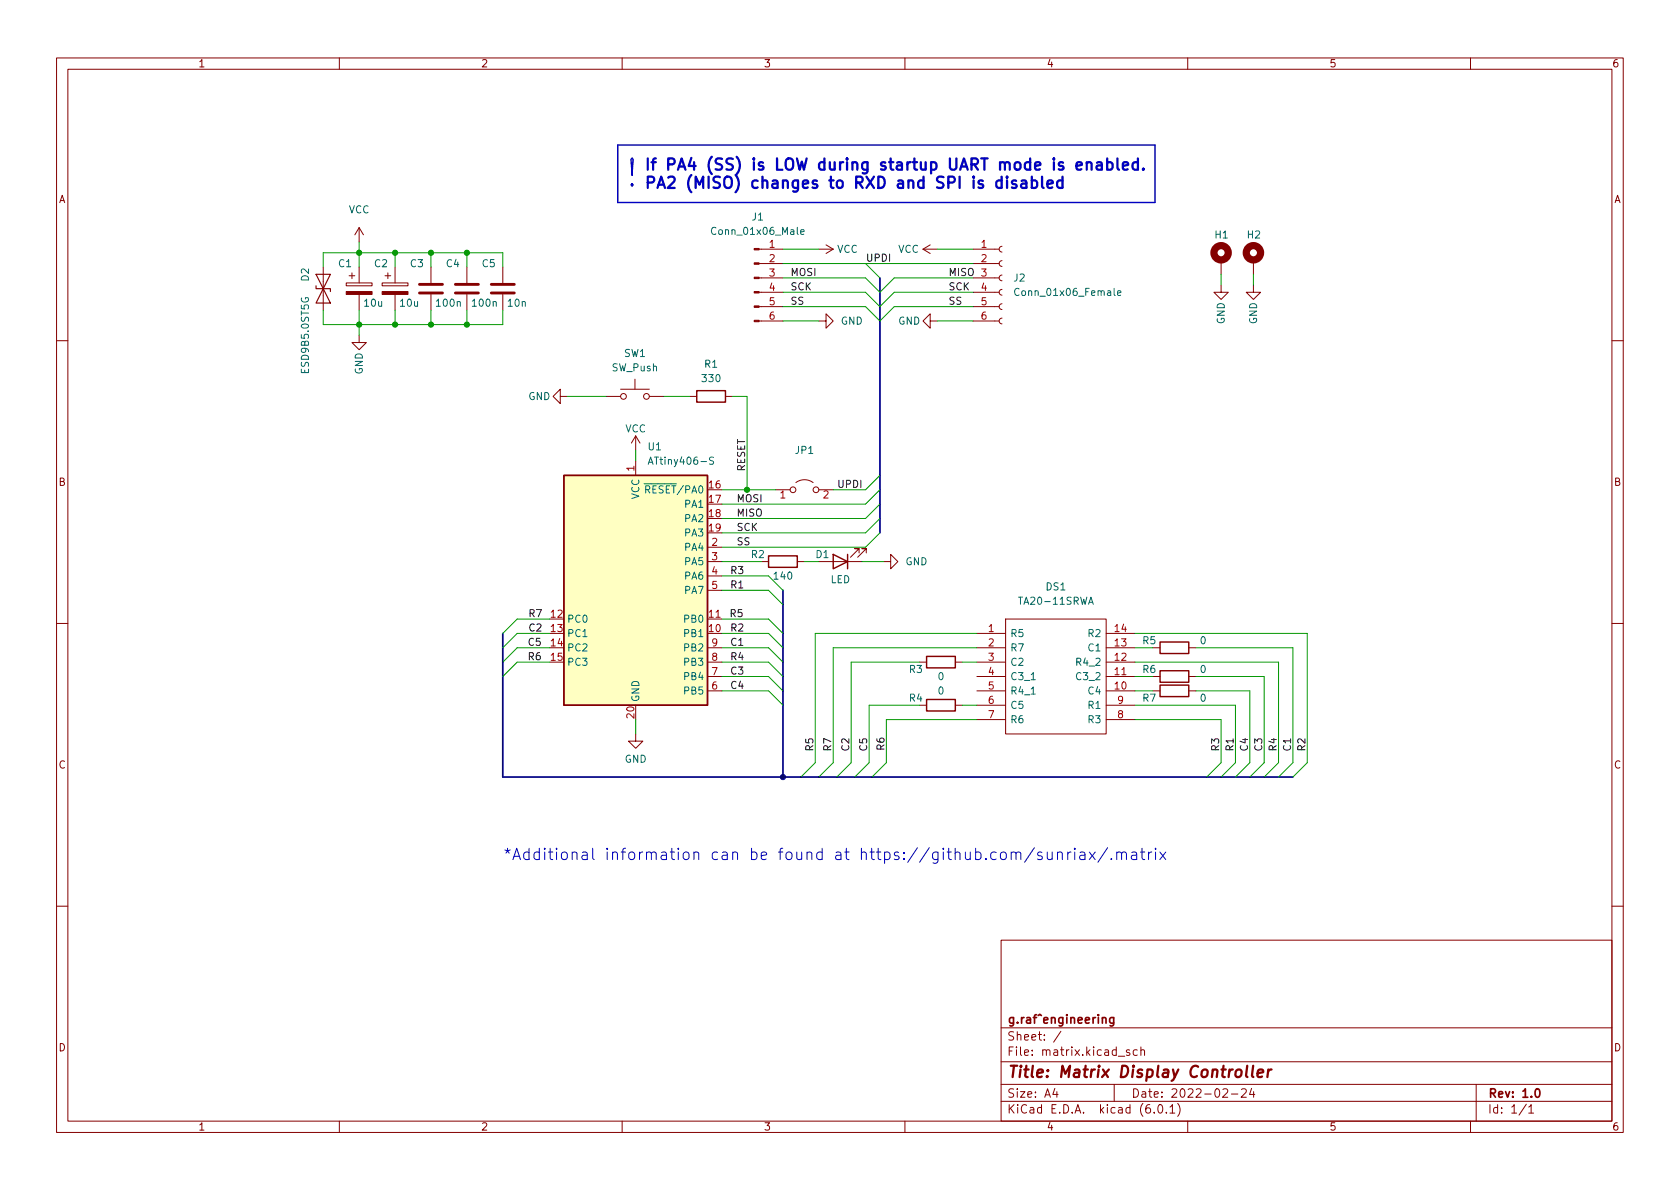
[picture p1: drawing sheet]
<svg xmlns="http://www.w3.org/2000/svg" width="297mm" height="210mm" viewBox="0 0 297 210" stroke-linecap="round" stroke-linejoin="round" font-family="sans-serif">
<g fill="none" stroke="#840000" stroke-width=".18">
<path d="M10 10.2h277v190.1h-277zM12 12.2h273v186.1h-273zM60 10.2v2M110 10.2v2M160 10.2v2M210 10.2v2M260 10.2v2M57.1 47.2v7.7M61.2 50h4.6v.5h-4.6zM61.7 48.8h1M62.2 48.3v1M63.5 59.3v1.3h1.3l-1.3 1.2-1.3-1.2h1.3"/>
<path d="M63.5 40.3v2.5M63.5 47.2v2.8M63.5 52.1v2.8M63.5 40.3l-.8 1.2M63.5 40.3l.8 1.2M67.6 50h4.5v.5h-4.5zM68.1 48.8h1M68.6 48.3v1M69.8 47.2v2.8M69.8 52.1v2.8M76.2 47.2v2.8M76.2 52.1v2.8"/>
<path d="M82.5 47.2v2.8M82.5 52.1v2.8M88.9 47.2v2.8M88.9 52.1v2.8M134.2 44.1h4.2M134.2 56.8h4.2M134.2 54.2h4.2M134.2 51.7h4.2M134.2 49.1h4.2M134.2 46.6h4.2M144.8 56.8h1.2v-1.3l1.3 1.3-1.3 1.2v-1.2M144.8 44.1h2.5"/>
<path d="M146 43.3l1.3 .8M147.3 44.1l-1.3 .7M163.2 44.1h2.5M163.2 44.1l1.3 .7M164.5 56.8v-1.3l-1.3 1.3 1.3 1.2v-1.2h1.2M164.5 43.3l-1.3 .8M172.1 44.1h4.6M172.1 56.8h4.6M172.1 54.2h4.6M172.1 51.7h4.6M172.1 49.1h4.6M172.1 46.6h4.6"/>
<path d="M177.2 56.3l-.4 .1-.1 .4 .1 .3 .4 .2M177.2 53.7l-.4 .2-.1 .3 .1 .4 .4 .1M177.2 51.2l-.4 .1-.1 .4 .1 .3 .4 .2M177.2 48.6l-.4 .2-.1 .3 .1 .4 .4 .2M177.2 46.1l-.4 .1-.1 .4 .1 .4 .4 .1M177.2 43.6l-.4 .1-.1 .4 .1 .3 .4 .2M215.9 50.4v1.3h1.3l-1.3 1.3-1.3-1.3h1.3M215.9 46v2.5M221.6 50.4v1.3h1.3l-1.3 1.3-1.3-1.3h1.3M221.6 46v2.5M10 60.2h2M99.1 70.1v-1.3l-1.3 1.3 1.3 1.3v-1.3h1.2"/>
<path d="M107.2 70.1h2.5M109.7 68.8h5.1M112.3 67.1v1.7M112.4 77.1v2.5M112.4 77.1l-.8 1.3M112.4 77.1l.8 1.3M114.8 70.1h2.5M121.9 70.1h1.3M128.3 70.1h1.2M285 60.2h2M112.4 81.5v2.6M125.1 96.8h2.5"/>
<path d="M125.1 99.3h2.5M134.6 99.3h1.3M137.2 86.6h2.5M140.7 85.3a2.54 2.54 0 0 1 3.1 0M141 99.3h1.2M144.8 99.3h7.6M144.8 86.6h2.5M151.9 97.8v-.8h-.8h.8l-1.5 1.5M153.2 97.8v-.8h-.8h.8l-1.6 1.5M156.2 99.3h1.3v-1.3l1.2 1.3-1.2 1.3v-1.3M10 110.2h2M125.1 119.6h2.5"/>
<path d="M125.1 117.1h2.5M125.1 114.5h2.5M125.1 109.5h2.5M125.1 101.8h2.5M125.1 104.4h2.5M162.6 117.1h1.2M168.9 117.1h1.3M172.7 112h5.1M172.7 119.6h5.1M172.7 117.1h5.1M172.7 114.5h5.1M177.8 109.5h17.8v20.3h-17.8z"/>
<path d="M195.6 112h5.1M195.6 119.6h5.1M195.6 117.1h5.1M195.6 114.5h5.1M203.8 119.6h1.3M203.8 114.5h1.3M210.2 119.6h1.3M210.2 114.5h1.3M285 110.2h2M112.4 129.8v1.3h1.3l-1.3 1.2-1.3-1.2h1.3M125.1 122.2h2.5M162.6 124.7h1.2"/>
<path d="M168.9 124.7h1.3M172.7 122.2h5.1M172.7 124.7h5.1M172.7 127.2h5.1M195.6 122.2h5.1M195.6 124.7h5.1M195.6 127.2h5.1M203.8 122.2h1.3M210.2 122.2h1.3M10 160.2h2M177 166.3h108v32h-108zM285 160.2h2"/>
<path d="M60 198.3v2M110 198.3v2M160 198.3v2M177 194.8h108M177 191.8h108M177 187.8h108M177 181.8h108M186.5 192.5l-.4 1h1M186.9 193v1M187.6 182.4l-1.3 1.9M197 191.8v3M197.7 186.8h1.2"/>
<path d="M199.7 185.7l-.3-.1-.3 .2 .1 .3 .5 .1v.4h-.6M201.1 185.7l-.5-.1-.2 .3v.4l.1 .3h.6M201.7 185.8l.2-.2 .4 .1 .1 .9M201.7 185.1v1.5M204.1 196.7v.1M204.9 195.4l.2-.1a.81 .81 0 0 1 .6 .7 .81 .81 0 0 1-.3 .8h-.2a.81 .81 0 0 1-.6-.6 .81 .81 0 0 1 .3-.8zM206.2 196.7v.1M206.9 195.8l.4-.5v1.5M206.9 196.8h.8M208.2 195.1a1.72 1.72 0 0 1 0 2.3M210 198.3v2M216.2 192.7l.6-.2 .2 .2 .1 .3-1 1h1"/>
<path d="M217.7 193.5h1.2M219.5 192.7l.6-.2 .2 .2 .1 .3-1 1h1M221.3 192.5l-.4 1h1M221.6 193v1M260 198.3v2M261 191.8v6.5M269.9 195.3l-1.3 1.9M270.3 195.8l.4-.5v1.5M270.3 196.8h.9"/>
<circle cx="110.2" cy="70.1" r=".51"/>
<circle cx="114.3" cy="70.1" r=".51"/>
<circle cx="140.2" cy="86.6" r=".51"/>
<circle cx="144.3" cy="86.6" r=".51"/>
</g>
<path d="M196.9 179.9v1.2l-.3 .3h-.3M196.9 180l-.4-.1-.3 .3v.4l.1 .3h.6M271.6 192.6l.2-.1a.82 .82 0 0 1 .6 .7 .82 .82 0 0 1-.3 .8h-.2a.81 .81 0 0 1-.6-.6 .81 .81 0 0 1 .3-.8z" fill="none" stroke="#840000" stroke-width=".3"/>
<path d="M220.5 188.5l-.2 1.7 .3 .3M221.6 188.5l-.2 1.7 .2 .3M222.4 189.8l.9-.2v-.4l-.6-.1-.3 .3v1l.2 .1 .5-.1M224.3 189.1l-.2 1.4M224.8 189.1l-.4 .1-.2 .3" fill="none" stroke="#840000" stroke-width=".4"/>
<path d="M123.2 69.1h5.1v2h-5.1zM99.7 84.1h25.4v40.6h-25.4zM135.9 98.3h5.1v2h-5.1zM147.3 98l2.6 1.3-2.6 1.3zM149.9 98v2.6M163.8 116.1h5.1v2h-5.1zM205.1 113.5h5.1v2.1h-5.1zM205.1 118.6h5.1v2h-5.1zM163.8 123.7h5.1v2h-5.1zM205.1 121.2h5.1v2h-5.1z" fill="none" stroke="#840000" stroke-width=".25"/>
<g fill="#840000" stroke="#840000" stroke-width=".18">
<path d="M61.2 51.6h4.6v.5h-4.6z"/>
<path d="M67.6 51.6h4.5v.5h-4.5z"/>
<path d="M133.3 56.6h.9v.3h-.9z"/>
<path d="M133.3 54.1h.9v.3h-.9z"/>
<path d="M133.3 51.6h.9v.2h-.9z"/>
<path d="M133.3 49h.9v.3h-.9z"/>
<path d="M133.3 46.5h.9v.2h-.9z"/>
<path d="M133.3 43.9h.9v.3h-.9z"/>
</g>
<path d="M141.6 41l.6-.1-.1-.2-.3-.1-.2 .2v.6h.5M180.2 51.1a.6 .6 0 0 0-.9 .4 .6 .6 0 0 0 .6 .8l.3-.2M197.6 51.8l.6-.1-.1-.2-.3-.1-.2 .2 .1 .6h.4M114.6 82.1l.4-1.3 .5 1.3M114.7 81.7h.6M126.2 80.9l-.5-.1-.2 .2v.3l.5 .3 .2 .3-.3 .2-.5-.1M192.5 106.9l.4-1.3 .4 1.3" fill="none" stroke="#006464" stroke-width=".18"/>
<path d="M74.2 51.8h4M74.2 50.3h4M80.5 51.8h4.1M80.5 50.3h4.1M86.9 51.8h4M86.9 50.3h4" fill="none" stroke="#840000" stroke-width=".51"/>
<path d="M55.9 50.5v.5h2.5v.6M55.9 48.5h2.5l-1.3 2.5zM57.1 51l1.3 2.6h-2.5z" fill="none" stroke="#840000" stroke-width=".2"/>
<path d="M99.7 84.1h25.4v40.6h-25.4z" fill="#ffffc2" stroke="#ffffc2" stroke-width=".18"/>
<g fill="none" stroke="#840000" stroke-width="1.3">
<circle cx="215.9" cy="44.7" r="1.27"/>
<circle cx="221.6" cy="44.7" r="1.27"/>
</g>
<g fill="none" stroke="#0000c2" stroke-width=".18">
<path d="M178.8 150.9a.5 .5 0 0 1 .8 .1v1M179.6 151l.3-.3 .5 .1 .1 1.2M182.9 149.9l-1.7 2.6M184.2 150.8l-.5-.1-.2 .3v.2l.7 .2 .1 .2-.1 .3-.2 .1-.5-.1M185.2 150.7l.1 1.2a.54 .54 0 0 0 .7-.1M186 150.7v1.3M187 150.9a.5 .5 0 0 1 .8 .1v1M187 150.7v1.3M188.8 150.7v1.3M189.4 150.7a.51 .51 0 0 0-.6 .4M190 150l-.1 .1 .1 .1 .1-.1-.1-.1v.2M190 150.7v1.3"/>
<path d="M191 150.8l.2-.1 .5 .1 .1 1.2M191.8 151.1l-.6 .1a.39 .39 0 0 0-.3 .4 .39 .39 0 0 0 .3 .4l.6-.1M192.6 150.7l1 1.3M193.6 150.7l-1 1.3M195.8 149.9l-1.7 2.6M196.5 151.8l.1 .1-.1 .1-.1-.1 .1-.1v.2M197.5 150.9a.5 .5 0 0 1 .8 .1v1M197.5 150.7v1.3M198.3 151l.3-.3 .5 .1 .1 1.2M200.1 150.8l.2-.1 .6 .1 .1 1.2M201 151.1l-.7 .1a.39 .39 0 0 0-.3 .4 .39 .39 0 0 0 .3 .4l.7-.1M201.6 150.7h.8"/>
<path d="M201.9 150v1.7l.1 .2 .4 .1M203.1 150.7v1.3M203.6 150.7a.51 .51 0 0 0-.5 .4M204.3 150l-.1 .1 .1 .1 .1-.1-.1-.1v.2M204.3 150.7v1.3M205.1 150.7l1 1.3M206.1 150.7l-1 1.3"/>
</g>
<g fill="none" stroke="#0000c2" stroke-width=".4">
<path d="M179.7 32l-.5-.1-.3 .3 .1 .3 .7 .2 .1 .2-.1 .2-.2 .1-.6-.1M180.6 32l.2-.1 .6 .1 .1 1.2M181.5 32.4l-.7 .1a.39 .39 0 0 0-.3 .4 .39 .39 0 0 0 .3 .3l.7-.1M182.4 32l.6-.1 .4 .4v.6l-.2 .2-.2 .1-.6-.1M182.4 31.2v2M184.2 31.2v1.7l.3 .3M185.2 32.6l.9-.2v-.4l-.6-.1-.3 .3 .1 .9 .2 .1 .6-.1M187.9 32l-.6-.1-.4 .4v.6l.2 .2 .2 .1 .6-.1M187.9 31.2v2M190.3 29.3l1-.1-.1-.4-.6-.1-.3 .3 .1 .9 .2 .1 .6-.1M192.1 28.9a.5 .5 0 0 1 .9 .1v1M192.1 28.7v1.3"/>
<path d="M194 28.8l.1-.1 .6 .1 .1 1.2M194.8 29.2l-.7 .1a.39 .39 0 0 0-.3 .3 .39 .39 0 0 0 .3 .4l.7-.1M195.8 28.8l.5-.1 .4 .4v.5l-.2 .3-.2 .1-.5-.1M195.8 28v2M197.6 28v1.7l.3 .3M198.5 29.3l1-.1-.1-.4-.6-.1-.3 .3 .1 .9 .2 .1 .6-.1M201.2 28.8l-.6-.1-.4 .4v.5l.2 .3 .2 .1 .6-.1M201.2 28v2M202.1 29.8l.1 .1-.1 .1v-.1v-.1v.2"/>
</g>
<path d="M109.2 25.6h95v10.2h-95z" fill="none" stroke="#0000c2" stroke-width=".25"/>
<path d="M155.6 49.1v45.1M88.9 112v25.4h139.7M138.4 104.4v33" fill="none" stroke="#000084" stroke-width=".3"/>
<g fill="none" stroke="#009600" stroke-width=".18">
<path d="M57.1 47.2v-2.5h31.8v2.5M57.1 54.9v2.5h31.8v-2.5M63.5 42.8v4.4M63.5 54.9v4.4M69.8 44.7v2.5M69.8 54.9v2.5M76.2 44.7v2.5M76.2 54.9v2.5M82.5 44.7v2.5M82.5 54.9v2.5M138.4 51.7h14.6l2.6 2.5 2.5-2.5h14M138.4 44.1h6.4"/>
<path d="M138.4 54.2h14.6l2.6 2.6 2.5-2.6h14M138.4 56.8h6.4M138.4 49.1h14.6l2.6 2.6 2.5-2.6h14M138.4 46.6h33.7M153 46.6l2.6 2.5M165.7 44.1h6.4M165.7 56.8h6.4M215.9 48.5v1.9M221.6 48.5v1.9M100.3 70.1h6.9M112.4 79.6v1.9M117.3 70.1h4.6"/>
<path d="M129.5 70.1h2.6v16.5M127.6 86.6h9.6M127.6 99.3h7M142.2 99.3h2.6M152.4 99.3h3.8M155.6 84.1l-2.6 2.5h-5.7M155.6 86.6l-2.6 2.5h-25.4M155.6 91.7l-2.6 2.5h-25.4M155.6 89.1l-2.6 2.6h-25.4M155.6 94.2l-2.6 2.6h-25.4M97.2 117.1h-5.8l-2.5 2.5M97.2 114.5h-5.8l-2.5 2.6"/>
<path d="M97.2 112h-5.8l-2.5 2.5M97.2 109.5h-5.8l-2.5 2.5M127.6 117.1h8.3l2.5 2.5M127.6 119.6h8.3l2.5 2.6M127.6 114.5h8.3l2.5 2.6M127.6 112h8.3l2.5 2.5M127.6 109.5h8.3l2.5 2.5M127.6 101.8h8.3l2.5 2.6M127.6 104.4h8.3l2.5 2.5M162.6 117.1h-12.1v17.8l-2.5 2.5M170.2 117.1h2.5M172.7 114.5h-25.4v20.4l-2.5 2.5"/>
<path d="M172.7 112h-28.6v22.9l-2.5 2.5M200.7 117.1h25.4v17.8l-2.6 2.5M200.7 119.6h3.1M200.7 114.5h3.1M200.7 112h30.4v22.9l-2.5 2.5M211.5 119.6h12v15.3l-2.5 2.5M211.5 114.5h17.1v20.4l-2.5 2.5M112.4 127.2v2.6M127.6 122.2h8.3l2.5 2.5M162.6 124.7h-8.9v10.2l-2.6 2.5M170.2 124.7h2.5M172.7 127.2h-16v7.7l-2.5 2.5"/>
<path d="M200.7 124.7h17.7v10.2l-2.5 2.5M200.7 127.2h15.2v7.7l-2.5 2.5M200.7 122.2h3.1M211.5 122.2h9.5v12.7l-2.6 2.5"/>
</g>
<g fill="#009600" stroke="#009600" stroke-width=".18">
<circle cx="69.8" cy="44.7" r=".46"/>
<circle cx="69.8" cy="57.4" r=".46"/>
<circle cx="76.2" cy="57.4" r=".46"/>
<circle cx="82.5" cy="57.4" r=".46"/>
<circle cx="82.5" cy="44.7" r=".46"/>
<circle cx="76.2" cy="44.7" r=".46"/>
<circle cx="63.5" cy="44.7" r=".46"/>
<circle cx="132.1" cy="86.6" r=".46"/>
<circle cx="63.5" cy="57.4" r=".46"/>
</g>
<circle cx="138.4" cy="137.4" r=".46" fill="#000084" stroke="#000084" stroke-width=".18"/>
<text font-size="7" fill="#0000c2" x="110.5" y="33.2">!</text>
<g font-size="2.8" fill="#0000c2">
<text x="113.8" y="30.1">If PA4 (SS) is LOW during startup UART mode is enabled.</text>
<text x="113.8" y="33.3">PA2 (MISO) changes to RXD and SPI is disabled</text>
<text x="88.9" y="152.1">*Additional information can be found at https://github.com/sunriax/.matrix</text>
</g>
<text font-size="2.8" fill="#840000" x="178" y="190.6">Title: Matrix Display Controller</text>
<g font-size="2.1" fill="#840000">
<text x="178" y="184">Sheet: /</text>
<text x="178" y="181">g.raf^engineering</text>
<text x="178" y="186.7">File: matrix.kicad_sch</text>
<text x="178" y="196.9">KiCad E.D.A. kicad (6.0.1)</text>
<text x="178" y="194.1">Size: A4</text>
<text x="200" y="194.1">Date: 2022-02-24</text>
<text x="263" y="194.1">Rev: 1.0</text>
<text x="263" y="196.9">Id: 1/1</text>
</g>
<g font-size="1.8" fill="#840000">
<text x="35" y="11.9">1</text>
<text x="85" y="11.9">2</text>
<text x="135" y="11.9">3</text>
<text x="185" y="11.9">4</text>
<text x="235" y="11.9">5</text>
<text x="285" y="11.9">6</text>
<text x="10.3" y="35.9">A</text>
<text x="285.3" y="35.9">A</text>
<text x="10.3" y="85.9">B</text>
<text x="285.3" y="85.9">B</text>
<text x="10.3" y="135.9">C</text>
<text x="285.3" y="135.9">C</text>
<text x="10.3" y="185.9">D</text>
<text x="285.3" y="185.9">D</text>
<text x="35" y="199.9">1</text>
<text x="85" y="199.9">2</text>
<text x="135" y="199.9">3</text>
<text x="185" y="199.9">4</text>
<text x="235" y="199.9">5</text>
<text x="285" y="199.9">6</text>
</g>
<g font-size="1.8" fill="#006464">
<text x="61.6" y="37.7">VCC</text>
<text x="126.3" y="41.5">Conn_01x06_Male</text>
<text x="133" y="39">J1</text>
<text x="59.9" y="47.2">C1</text>
<text x="66.2" y="47.2">C2</text>
<text x="72.6" y="47.2">C3</text>
<text x="78.9" y="47.2">C4</text>
<text x="85.3" y="47.2">C5</text>
<text x="148" y="44.7">VCC</text>
<text x="158.8" y="44.7">VCC</text>
<text x="214.8" y="42.2">H1</text>
<text x="220.6" y="42.2">H2</text>
<text x="54.6" y="49.7" transform="rotate(-90 54.6 49.7)">D2</text>
<text x="179.3" y="49.8">J2</text>
<text x="180" y="52.3">Conn_01x06_Female</text>
<text x="64.5" y="54.2">10u</text>
<text x="70.8" y="54.2">10u</text>
<text x="77.3" y="54.2">100n</text>
<text x="83.6" y="54.2">100n</text>
<text x="89.9" y="54.2">10n</text>
<text x="148.6" y="57.4">GND</text>
<text x="158.8" y="57.4">GND</text>
<text x="216.5" y="57.3" transform="rotate(-90 216.5 57.3)">GND</text>
<text x="222.2" y="57.3" transform="rotate(-90 222.2 57.3)">GND</text>
<text x="54.6" y="65.8" transform="rotate(-90 54.6 65.8)">ESD9B5.0ST5G</text>
<text x="108.2" y="65.7">SW_Push</text>
<text x="110.4" y="63.1">SW1</text>
<text x="124.6" y="65">R1</text>
<text x="64.1" y="66.2" transform="rotate(-90 64.1 66.2)">GND</text>
<text x="93.4" y="70.7">GND</text>
<text x="124.3" y="67.6">330</text>
<text x="110.5" y="76.4">VCC</text>
<text x="114.6" y="79.6">U1</text>
<text x="115.3" y="82.2">ATtiny406-S</text>
<text x="140.7" y="80.3">JP1</text>
<text x="113" y="88.3" transform="rotate(-90 113 88.3)">VCC</text>
<text x="113.4" y="87.2">~{RESET}/PA0</text>
<text x="121.1" y="89.8">PA1</text>
<text x="121.1" y="92.3">PA2</text>
<text x="121.1" y="94.9">PA3</text>
<text x="121.1" y="97.4">PA4</text>
<text x="121.1" y="99.9">PA5</text>
<text x="132.9" y="98.7">R2</text>
<text x="144.3" y="98.7">D1</text>
<text x="160.1" y="99.9">GND</text>
<text x="121.1" y="102.5">PA6</text>
<text x="121.1" y="105">PA7</text>
<text x="137" y="102.5">140</text>
<text x="146.8" y="103.1">LED</text>
<text x="180.5" y="106.9">TA20-11SRWA</text>
<text x="185" y="104.4">DS1</text>
<text x="100.2" y="110.1">PC0</text>
<text x="100.2" y="112.6">PC1</text>
<text x="121.1" y="112.6">PB1</text>
<text x="121.1" y="110.1">PB0</text>
<text x="178.6" y="112.6">R5</text>
<text x="192.6" y="112.6">R2</text>
<text x="202.1" y="113.9">R5</text>
<text x="212.2" y="113.9">0</text>
<text x="100.2" y="115.2">PC2</text>
<text x="100.2" y="117.7">PC3</text>
<text x="121.1" y="117.7">PB3</text>
<text x="121.1" y="115.2">PB2</text>
<text x="160.8" y="119">R3</text>
<text x="178.6" y="115.2">R7</text>
<text x="178.6" y="117.7">C2</text>
<text x="190.6" y="117.7">R4_2</text>
<text x="192.6" y="115.2">C1</text>
<text x="202.1" y="119">R6</text>
<text x="212.2" y="119">0</text>
<text x="113" y="124.2" transform="rotate(-90 113 124.2)">GND</text>
<text x="121.1" y="122.8">PB5</text>
<text x="121.1" y="120.3">PB4</text>
<text x="160.8" y="124.1">R4</text>
<text x="165.9" y="120.3">0</text>
<text x="165.9" y="122.8">0</text>
<text x="178.6" y="120.3">C3_1</text>
<text x="178.6" y="122.8">R4_1</text>
<text x="178.6" y="125.3">C5</text>
<text x="190.6" y="120.3">C3_2</text>
<text x="192.6" y="122.8">C4</text>
<text x="192.6" y="125.3">R1</text>
<text x="202.1" y="124.1">R7</text>
<text x="212.2" y="124.1">0</text>
<text x="178.6" y="127.9">R6</text>
<text x="192.6" y="127.9">R3</text>
<text x="110.4" y="134.9">GND</text>
</g>
<g font-size="1.8" fill="#a90000">
<text x="136" y="43.8">1</text>
<text x="136" y="46.3">2</text>
<text x="173.5" y="43.8">1</text>
<text x="173.5" y="46.3">2</text>
<text x="136" y="48.9">3</text>
<text x="136" y="51.4">4</text>
<text x="136" y="54">5</text>
<text x="173.5" y="48.9">3</text>
<text x="173.5" y="51.4">4</text>
<text x="173.5" y="54">5</text>
<text x="136" y="56.5">6</text>
<text x="173.5" y="56.5">6</text>
<text x="112.1" y="83.3" transform="rotate(-90 112.1 83.3)">1</text>
<text x="125.4" y="86.4">16</text>
<text x="125.4" y="88.9">17</text>
<text x="137.9" y="88.1">1</text>
<text x="145.6" y="88.1">2</text>
<text x="125.4" y="91.4">18</text>
<text x="125.4" y="94">19</text>
<text x="125.9" y="96.5">2</text>
<text x="125.9" y="99.1">3</text>
<text x="125.9" y="101.6">4</text>
<text x="125.9" y="104.1">5</text>
<text x="97.4" y="109.2">12</text>
<text x="97.4" y="111.8">13</text>
<text x="125.4" y="111.8">10</text>
<text x="125.4" y="109.2">11</text>
<text x="174.8" y="111.8">1</text>
<text x="197.1" y="111.8">14</text>
<text x="97.4" y="114.3">14</text>
<text x="97.4" y="116.8">15</text>
<text x="125.9" y="119.4">7</text>
<text x="125.9" y="116.8">8</text>
<text x="125.9" y="114.3">9</text>
<text x="174.8" y="114.3">2</text>
<text x="174.8" y="116.8">3</text>
<text x="174.8" y="119.4">4</text>
<text x="197.1" y="119.4">11</text>
<text x="197.1" y="116.8">12</text>
<text x="197.1" y="114.3">13</text>
<text x="125.9" y="121.9">6</text>
<text x="174.8" y="121.9">5</text>
<text x="174.8" y="124.5">6</text>
<text x="197.1" y="121.9">10</text>
<text x="197.6" y="124.5">9</text>
<text x="112.1" y="127" transform="rotate(-90 112.1 127)">20</text>
<text x="174.8" y="127">7</text>
<text x="197.6" y="127">8</text>
</g>
<g font-size="1.8" fill="#0f0f0f">
<text x="153" y="46.3">UPDI</text>
<text x="139.7" y="48.8">MOSI</text>
<text x="139.7" y="51.3">SCK</text>
<text x="139.7" y="53.9">SS</text>
<text x="167.6" y="48.8">MISO</text>
<text x="167.6" y="51.3">SCK</text>
<text x="167.6" y="53.9">SS</text>
<text x="131.7" y="83.4" transform="rotate(-90 131.7 83.4)">RESET</text>
<text x="130.2" y="88.8">MOSI</text>
<text x="148" y="86.3">UPDI</text>
<text x="130.2" y="93.9">SCK</text>
<text x="130.2" y="91.3">MISO</text>
<text x="129" y="101.5">R3</text>
<text x="130.2" y="96.4">SS</text>
<text x="129" y="104">R1</text>
<text x="93.3" y="111.7">C2</text>
<text x="93.3" y="109.1">R7</text>
<text x="128.9" y="109.1">R5</text>
<text x="129" y="111.7">R2</text>
<text x="93.2" y="116.7">R6</text>
<text x="93.2" y="114.2">C5</text>
<text x="129" y="114.2">C1</text>
<text x="129" y="119.3">C3</text>
<text x="129" y="116.7">R4</text>
<text x="129" y="121.8">C4</text>
<text x="143.8" y="133" transform="rotate(-90 143.8 133)">R5</text>
<text x="147" y="133" transform="rotate(-90 147 133)">R7</text>
<text x="150.1" y="133" transform="rotate(-90 150.1 133)">C2</text>
<text x="153.3" y="133" transform="rotate(-90 153.3 133)">C5</text>
<text x="156.4" y="132.8" transform="rotate(-90 156.4 132.8)">R6</text>
<text x="215.6" y="133" transform="rotate(-90 215.6 133)">R3</text>
<text x="218.1" y="133" transform="rotate(-90 218.1 133)">R1</text>
<text x="220.6" y="133" transform="rotate(-90 220.6 133)">C4</text>
<text x="223.2" y="133" transform="rotate(-90 223.2 133)">C3</text>
<text x="225.7" y="133" transform="rotate(-90 225.7 133)">R4</text>
<text x="228.3" y="133" transform="rotate(-90 228.3 133)">C1</text>
<text x="230.8" y="133" transform="rotate(-90 230.8 133)">R2</text>
</g>
</svg>
